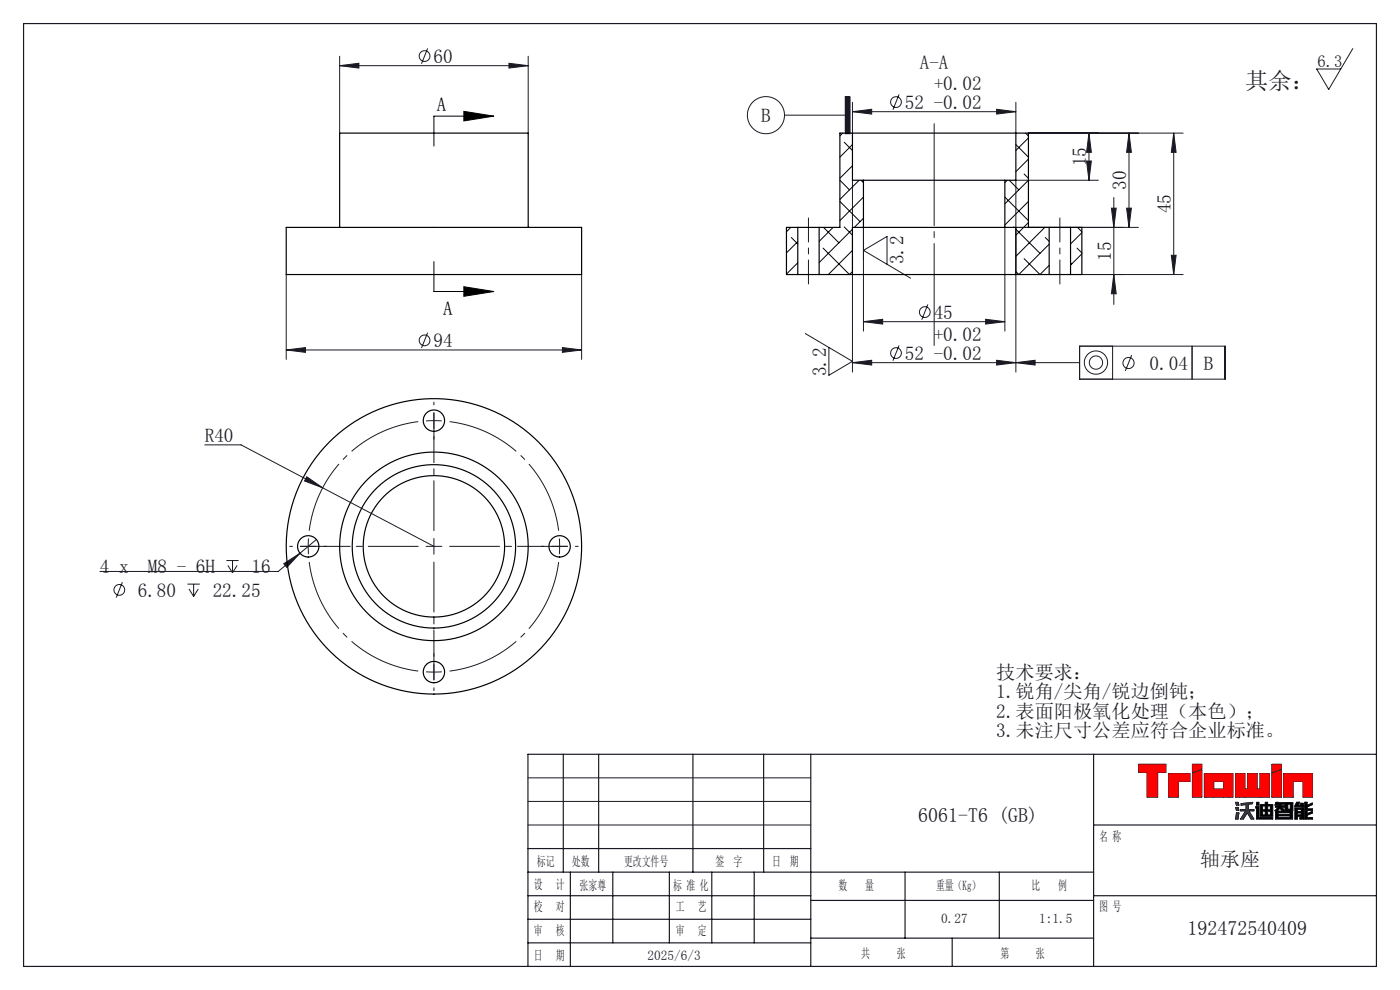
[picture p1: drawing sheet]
<svg xmlns="http://www.w3.org/2000/svg" width="297mm" height="210mm" viewBox="0 0 297 210" stroke-linecap="round" stroke-linejoin="round" font-family="sans-serif">
<path d="M241.6 162.1h5.7v1.7h-1.7v5.3h-2.2v-5.3h-1.8zM248 164.1h4.4v1.7h-2.5v3.3h-1.9zM253 164.1l1.9-.7v5.7h-1.9zM253 162.1h1.9v1l-1.9 .7zM255.5 164.1h6v5h-6zM257.5 165.8h2.1v1.6h-2.1zM262.1 164.1h2v3.3h.6v-3.3h2v3.3h.6v-3.3h2v5h-7.2zM269.8 164.1l2-.7v5.7h-2zM269.8 162.1h2v1l-2 .7zM272.3 164.1h6.1v5h-2v-3.3h-2.1v3.3h-2z" fill="none" stroke="#f00" stroke-width=".21"/>
<g fill="none" stroke="#221814" stroke-width=".21">
<path d="M262.1 170.2h.5l.2 .6h-.5zM262.1 171.3h.5l.2 .6h-.5zM262.3 172.4h.5l-.2 1.3h-.5zM263.3 170.5l2.5-.3-.2 .3-.7 .1v1.1h1.1v.3h-1.1l1.1 1.7h-.6l-.8-1.3-.8 1.3h-.6l1.1-1.7h-1.1v-.3h1.2v-1l-1.1 .1zM266.4 171.1h.7v2.3h2.9v.3h-3.4v-2.3h-.2zM266.6 170.2h.5v.6h-.5zM267.4 170.7h1v-.5h.5v.5h1.1v2.5h-2.6zM267.8 172h.6v.9h-.6zM267.8 170.9h.6v.9h-.6zM268.9 170.9h.6v.9h-.6zM268.9 172h.6v.9h-.6zM270.6 172.1h3.6v1.6h-3.6z"/>
<path d="M270.7 170.2l1.8 .1v.3h-.7v.3h.7v.3h-.6l.6 .8h-.5l-.5-.6-.5 .6h-.5l.7-.8h-.6v-.3h.7v-.3h-.2v.2h-.6zM271.1 173h2.6v.4h-2.6zM271.1 172.4h2.6v.4h-2.6zM272.6 170.3h1.6v1.7h-1.6zM273.2 170.5h.5v1.2h-.5zM274.7 171.4h1.9v2.3h-.8v-.3h.3v-.2h-.9v.5h-.5zM275.1 170.2h.6l-.3 .6h.6l-.1-.4h.5l.3 .8-2.1-.1zM275.2 172.4h.9v.5h-.9zM275.2 171.7h.9v.4h-.9zM276.8 172h.5v.6l1.1-.5v.4l-1.1 .4v.5h1.1v.3h-1.6zM276.8 170.2h.5v.7l1.1-.5v.3l-1.1 .5v.4h1.1v.3h-1.6z"/>
</g>
<g fill="none" stroke="#191924" stroke-width=".21">
<path d="M287 10.3l-5.1 8.7-2.6-4.4h5.1M112 175h60M112 165h60M112 170h60M241.6 162.1h5.7v1.7h-1.7v5.3h-2.2v-5.3h-1.8zM248 164.1h4.4v1.7h-2.5v3.3h-1.9zM253 164.1l1.9-.7v5.7h-1.9zM253 162.1h1.9v1l-1.9 .7zM255.5 164.1h6v5h-6zM257.5 165.8h2.1v1.6h-2.1zM262.1 164.1h2v3.3h.6v-3.3h2v3.3h.6v-3.3h2v5h-7.2zM262.1 170.2h.5l.2 .6h-.5z"/>
<path d="M262.1 171.3h.5l.2 .6h-.5zM262.3 172.4h.5l-.2 1.3h-.5zM263.3 170.5l2.5-.3-.2 .3-.7 .1v1.1h1.1v.3h-1.1l1.1 1.7h-.6l-.8-1.3-.8 1.3h-.6l1.1-1.7h-1.1v-.3h1.2v-1l-1.1 .1zM266.4 171.1h.7v2.3h2.9v.3h-3.4v-2.3h-.2zM266.6 170.2h.5v.6h-.5zM267.4 170.7h1v-.5h.5v.5h1.1v2.5h-2.6zM267.8 172h.6v.9h-.6zM267.8 170.9h.6v.9h-.6zM268.9 170.9h.6v.9h-.6zM268.9 172h.6v.9h-.6zM269.8 164.1l2-.7v5.7h-2zM269.8 162.1h2v1l-2 .7z"/>
<path d="M270.6 172.1h3.6v1.6h-3.6zM270.7 170.2l1.8 .1v.3h-.7v.3h.7v.3h-.6l.6 .8h-.5l-.5-.6-.5 .6h-.5l.7-.8h-.6v-.3h.7v-.3h-.2v.2h-.6zM271.1 173h2.6v.4h-2.6zM271.1 172.4h2.6v.4h-2.6zM272.3 164.1h6.1v5h-2v-3.3h-2.1v3.3h-2zM272.6 170.3h1.6v1.7h-1.6zM273.2 170.5h.5v1.2h-.5zM274.7 171.4h1.9v2.3h-.8v-.3h.3v-.2h-.9v.5h-.5zM275.1 170.2h.6l-.3 .6h.6l-.1-.4h.5l.3 .8-2.1-.1zM275.2 172.4h.9v.5h-.9zM275.2 171.7h.9v.4h-.9zM276.8 172h.5v.6l1.1-.5v.4l-1.1 .4v.5h1.1v.3h-1.6z"/>
<path d="M276.8 170.2h.5v.7l1.1-.5v.3l-1.1 .5v.4h1.1v.3h-1.6z"/>
</g>
<g fill="none" stroke="#191924" stroke-width=".25">
<path d="M5 5h287v200h-287zM119.5 160v25M127 160v25M147 160v25M162 160v25M172 160v45M232 160v45M232 175h60M292 160h-180v45M112 180h60M112 195h60M112 185h120"/>
<path d="M112 190h60M121 185v20M130 185v15M142 185v15M151 185v15M160 185v15M172 191h60M172 199h60M192 185v14M202 199v6M212 185v14M232 190h60"/>
<path d="M112 200h60"/>
</g>
<g fill="#000">
<path d="M266.4 171.1v.3h.2v2.3h3.4v-.3h-2.9v-2.3zM266.6 170.2v.6h.5v-.6zM270.7 170.2l-.2 .6h.6v-.2h.2v.3h-.7v.3h.6l-.7 .8h.5l.5-.6 .5 .6h.5l-.6-.8h.6v-.3h-.7v-.3h.7v-.3zM276.8 170.2v1.7h1.6v-.3h-1.1v-.4l1.1-.5v-.3l-1.1 .5v-.7zM276.8 172v1.7h1.6v-.3h-1.1v-.5l1.1-.4v-.4l-1.1 .5v-.6zM275.1 170.2l-.5 .9 2.1 .1-.3-.8h-.5l.1 .4h-.6l.3-.6z" fill-rule="evenodd"/>
<path d="M267.4 170.7v2.5h2.6v-2.5h-1.1v-.5h-.5v.5zM268.9 172h.6v.9h-.6zM268.9 170.9h.6v.9h-.6zM267.8 170.9h.6v.9h-.6zM267.8 172h.6v.9h-.6zM270.6 172.1v1.6h3.6v-1.6zM271.1 172.4h2.6v.4h-2.6zM271.1 173h2.6v.4h-2.6zM272.6 170.3v1.7h1.6v-1.7zM273.2 170.5h.5v1.2h-.5zM274.7 171.4v2.3h.5v-.5h.9v.2h-.3v.3h.8v-2.3zM275.2 171.7h.9v.4h-.9zM275.2 172.4h.9v.5h-.9z" fill-rule="evenodd"/>
</g>
<path d="M241.6 162.1v1.7h1.8v5.3h2.2v-5.3h1.7v-1.7zM257.5 165.8h2.1v1.6h-2.1zM255.5 164.1v5h6v-5zM272.3 164.1v5h2v-3.3h2.1v3.3h2v-5zM262.1 164.1v5h7.2v-5h-2v3.3h-.6v-3.3h-2v3.3h-.6v-3.3zM248 164.1v5h1.9v-3.3h2.5v-1.7zM253 164.1l1.9-.7v5.7h-1.9zM253 162.1h1.9v1l-1.9 .7zM269.8 162.1h2v1l-2 .7zM269.8 164.1l2-.7v5.7h-2z" fill-rule="evenodd" fill="#f00"/>
<path d="M262.3 172.4l-.2 1.3h.5l.2-1.3zM262.1 170.2l.2 .6h.5l-.2-.6zM263.3 170.5v.3l1.1-.1v1h-1.2v.3h1.1l-1.1 1.7h.6l.8-1.3 .8 1.3h.6l-1.1-1.7h1.1v-.3h-1.1v-1.1l.7-.1 .2-.3zM262.1 171.3l.2 .6h.5l-.2-.6z" fill-rule="evenodd" fill="#373737"/>
<g fill="none" stroke="#191924" stroke-width=".21">
<path d="M72.1 13.9l4-.5v1zM72.1 11.9v16.3M72.1 13.9h40M90.7 10.3l-1.3 3.2M108 13.4l4.1 .5-4.1 .5zM112.1 11.9v16.3M166.4 24.4h12.9M179.3 20.5h1v7.9h-1zM180.8 23.7l4.1-.5v1zM180.8 21.7v6.5M180.8 38.2v40.7M180.8 23.7h34.7"/>
<path d="M190.7 20l-1.3 3.3M211.4 23.2l4.1 .5-4.1 .5zM215.5 21.7v6.5M218.2 28.2h32.8M230.5 34.2h1l-.5 4zM231 28.2l.5 4.1h-1zM231 28.2v10M233 38.2h-17.5v40.7M239.5 28.2l.5 4.1h-1zM239.5 28.2v20M249 28.2l.5 4.1h-1zM249 28.2v30"/>
<path d="M60.7 58.2v18M123.4 58.2v18M183.2 48.2v22M188.2 56.1v-5.9l-5 2.9 10 5.9M213.2 48.2v22M215.5 48.2h22.8M215.5 48.2h26M235.8 44.2h1l-.5 4zM236.3 58.2l.5 4.1h-1zM236.3 41.9v22.7M239 44.2h1l-.5 4zM248.5 54.2h1l-.5 4z"/>
<path d="M251 58.2h-21.5M60.7 74.2l4.1-.5v1zM60.7 74.2h62.7M90.7 70.6l-1.3 3.2M119.3 73.7l4.1 .5-4.1 .5zM170.8 70.8l10 5.9-5 2.9v-5.9M180.8 76.9l4.1-.5v1zM180.8 76.9h48.2M183.2 68.2l4.1-.5v1zM183.2 68.2h30M190.7 73.3l-1.3 3.2M196.8 64.6l-1.3 3.2"/>
<path d="M209.1 67.7l4.1 .5-4.1 .5zM211.4 76.4l4.1 .5-4.1 .5zM215.5 76.9l4.1-.5v1zM229 73.4h30.9v7h-30.9zM236 73.4v7M240.1 75.3l-1.4 3.4M252.9 73.4v7M43.4 94.4h7.7l41 21.5M48 118.9h2.6M48.3 119.9l1 1.6M49.3 118.9v2.6M50.3 119.9l-1 1.6"/>
<path d="M60.2 119.6l3.4-2.2-2.8 3zM63.7 115.9h3.4M65.1 101.1l3.4 2.4-3.9-1.5zM65.4 114.2v3.4M67.1 114.4l-8.1 6.8h-37.8M26 123.5l-1.3 3.3M39.8 123.9h2.6M40.1 124.9l1 1.6M41.1 123.9v2.6M42.1 124.9l-1 1.6"/>
<circle cx="90.1" cy="11.9" r="1.14"/>
<circle cx="162.5" cy="24.4" r="3.9"/>
<circle cx="190.1" cy="21.7" r="1.14"/>
<circle cx="90.1" cy="72.2" r="1.14"/>
<circle cx="190.1" cy="74.9" r="1.14"/>
<circle cx="196.2" cy="66.2" r="1.14"/>
<circle cx="232.5" cy="76.9" r="2.47"/>
<circle cx="232.5" cy="76.9" r="1.41"/>
<circle cx="239.4" cy="77" r="1.18"/>
<circle cx="25.3" cy="125.1" r="1.14"/>
</g>
<path d="M98.4 23.6l6.4 1-6.4 1.1zM104.8 24.6h-12.7v6.4M92.1 55.5v6.3h12.7M98.4 60.8l6.4 1-6.4 1.1z" fill="none" stroke="#000" stroke-width=".21"/>
<path d="M92.1 89.2l-1.7 .1M92.1 89.2l1.6 .1M118.7 115.9v-1.7M118.7 115.9v1.7M92.1 142.6l1.6-.1M92.1 142.6l-1.7-.1" fill="none" stroke="#191924" stroke-width=".21" stroke-dasharray="30.5 1.3 1.3 1.3" stroke-linecap="butt"/>
<path d="M88.7 89.4a26.7 26.7 0 0 0-23.1 23.2M65.6 119.2a26.7 26.7 0 0 0 23.1 23.2M118.5 112.6a26.7 26.7 0 0 0-23.1-23.2M95.4 142.4a26.7 26.7 0 0 0 23.1-23.2" fill="none" stroke="#191924" stroke-width=".21" stroke-dasharray="30.5 1.3 1.3 1.3" stroke-dashoffset="14.8" stroke-linecap="butt"/>
<g fill="none" stroke="#191924" stroke-width=".21" stroke-dasharray="30.5 1.3 1.3 1.3">
<path d="M92.1 89.2v-1.6M92.1 89.2v1.7M92.1 85.9v-.6M92.1 92.6v.6M62.1 115.9h-.6M68.7 115.9h.6M92.1 115.9v-1.7M92.1 115.9h-1.7M92.1 115.9v1.7M92.1 115.9h1.6M115.4 115.9h-.6M118.7 115.9h1.7"/>
<path d="M118.7 115.9h-1.6M122.1 115.9h.6M92.1 139.2v-.6M92.1 142.6v1.6M92.1 142.6v-1.7M92.1 145.9v.6"/>
</g>
<path d="M88.7 115.9h-25M92.1 112.6v-25M92.1 119.2v25M95.4 115.9h25" fill="none" stroke="#191924" stroke-width=".21" stroke-dasharray="30.5 1.3 1.3 1.3" stroke-dashoffset="19.9"/>
<path d="M198.2 73.3v-47.1" fill="none" stroke="#191924" stroke-width=".21" stroke-dasharray="30.5 1.3 1.3 1.3" stroke-dashoffset="8.9"/>
<path d="M171.5 46.2v14M224.8 60.2v-14" fill="none" stroke="#191924" stroke-width=".21" stroke-dasharray="30.5 1.3 1.3 1.3" stroke-dashoffset="25.4"/>
<path d="M98.4 23.6l6.4 1-6.4 1.1zM98.4 60.8l6.4 1-6.4 1.1z" fill="#000"/>
<g fill="#191924">
<path d="M179.3 20.5h1v7.9h-1z"/>
<path d="M119.3 73.7l4.1 .5-4.1 .5zM60.7 74.2l4.1-.5v1z"/>
<path d="M72.1 13.9l4-.5v1zM108 13.4l4.1 .5-4.1 .5zM65.1 101.1l-.5 .9 3.9 1.5zM60.2 119.6l.6 .8 2.8-3zM180.8 76.9l4.1-.5v1zM211.4 76.4l4.1 .5-4.1 .5zM215.5 76.9l4.1-.5v1zM180.8 23.7l4.1-.5v1zM211.4 23.2l4.1 .5-4.1 .5z"/>
<path d="M183.2 68.2l4.1-.5v1zM209.1 67.7l4.1 .5-4.1 .5z"/>
<path d="M236.3 58.2l.5 4.1h-1zM235.8 44.2h1l-.5 4z"/>
<path d="M231 28.2l.5 4.1h-1zM230.5 34.2h1l-.5 4zM239.5 28.2l.5 4.1h-1zM239 44.2h1l-.5 4zM249 28.2l.5 4.1h-1zM248.5 54.2h1l-.5 4z"/>
</g>
<g fill="none" stroke="#000" stroke-width=".25">
<path d="M180.8 28.2h34.7M180.8 28.2h-2.6v20h-4.4M180.8 28.2v10h2.4M183.2 38.2h30M183.2 38.2v10M213.2 38.2v10M215.5 28.2h2.7v20h4.4M215.5 28.2v10h-2.3M60.7 48.2h62.7v10h-62.7zM72.1 48.2v-20h40v20M169.2 48.2h4.6M169.2 58.2h4.6"/>
<path d="M169.2 48.2h-2.4v10h2.4M169.2 48.2v10M173.8 58.2h7M173.8 48.2v10M180.8 58.2h34.7M183.2 48.2h30M183.2 48.2h-2.4v10M213.2 48.2h2.3v10M215.5 58.2h7.1M222.6 48.2h4.5M222.6 58.2h4.5M222.6 48.2v10"/>
<path d="M227.1 48.2h2.4v10h-2.4M227.1 48.2v10"/>
<circle cx="92.1" cy="89.2" r="2.27"/>
<circle cx="65.4" cy="115.9" r="2.27"/>
<circle cx="92.1" cy="115.9" r="20"/>
<circle cx="92.1" cy="115.9" r="15"/>
<circle cx="92.1" cy="115.9" r="31.3"/>
<circle cx="92.1" cy="115.9" r="17.3"/>
<circle cx="118.7" cy="115.9" r="2.27"/>
<circle cx="92.1" cy="142.6" r="2.27"/>
</g>
<g fill="none" stroke="#000" stroke-width=".21">
<path d="M178.2 38.2l2 2.1M178.8 28.2l-.6 .6M179.1 30.2l1.7 1.7M180.8 35.2l-2.6 2.6M180.8 30.7l-2.6 2.6M182.3 38.2l-4.1 4.1M182.7 38.2l.5 .5M213.7 38.2l-.5 .5M214.1 38.2l2 2.1M215.5 30.7l2.7 2.6M217.3 36.9l.9 .9M217.6 28.2l.6 .6"/>
<path d="M218.2 29.3l-2.7 2.6M218.2 33.7l-2.7 2.7M218.2 38.2l-5 5M167.8 48.2l-1 1M167.9 50.4l1.3 1.4M169.2 51.2l-2.4 2.4M169.2 55.7l-2.4 2.4M174.6 52.6l5.6 5.6 .6-.6M174.7 48.2l3.3 3.3M176.7 48.2l-2.9 3M178.2 42.7l4.3 4.3M179.1 48.1l1.7 1.8"/>
<path d="M180.8 48.6l-7 7.1M180.8 53.1l-5.1 5.1M183.2 41.8l-5 5M183.2 46.3l-2 1.9M213.2 41.8l5 5M215 48.1l.1 .1M215.5 48.6l5.1 5.1M217.3 54.9l3.3 3.3 2-1.9M218.2 42.7l-5 5M218.2 47.2l-2.7 2.7M221.6 48.2l-6.1 6.2M221.7 50.4l.9 .8"/>
<path d="M222.6 51.8l-6.5 6.4-.6-.6M227.1 55.7l.3 .3M228.5 52.6l1 1M228.6 48.2l.9 1M229.5 49.4l-2.4 2.4M229.5 53.8l-2.4 2.4"/>
</g>
<text font-size="4.9" fill="#191924" x="264.2" y="19">其余：</text>
<g font-size="4.2" fill="#191924">
<text x="194.8" y="174.4">6061-T6 (GB)</text>
<text x="254.6" y="183.6">轴承座</text>
<text x="251.9" y="198.4">192472540409</text>
</g>
<g font-size="4.1" fill="#191924">
<text x="92" y="13.4">60</text>
<text x="195.1" y="14.7">A-A</text>
<text x="192" y="23.1">52 -0.02</text>
<text x="198.1" y="19">+0.02</text>
<text x="161.5" y="25.9">B</text>
<text x="230.4" y="35.3" transform="rotate(-90 230.4 35.3)">15</text>
<text x="238.9" y="40.3" transform="rotate(-90 238.9 40.3)">30</text>
<text x="248.4" y="45.3" transform="rotate(-90 248.4 45.3)">45</text>
<text x="191.7" y="56.1" transform="rotate(-90 191.7 56.1)">3.2</text>
<text x="235.7" y="55.3" transform="rotate(-90 235.7 55.3)">15</text>
<text x="198.1" y="67.7">45</text>
<text x="92" y="73.7">94</text>
<text x="192" y="76.4">52 -0.02</text>
<text x="198.1" y="72.3">+0.02</text>
<text x="175.3" y="79.8" transform="rotate(-90 175.3 79.8)">3.2</text>
<text x="243.9" y="78.4">0.04</text>
<text x="255.4" y="78.4">B</text>
<text x="43.4" y="93.8">R40</text>
<text x="21.2" y="121.6">4 x</text>
<text x="31.4" y="121.6">M8 - 6H</text>
<text x="53.4" y="121.6">16</text>
<text x="29.2" y="126.6">6.80</text>
<text x="45.1" y="126.6">22.25</text>
<text x="211.4" y="144">技术要求：</text>
<text x="211.4" y="148.1">1.锐角/尖角/锐边倒钝；</text>
<text x="211.4" y="152.3">2.表面阳极氧化处理（本色）；</text>
<text x="211.4" y="156.4">3.未注尺寸公差应符合企业标准。</text>
</g>
<g font-size="4.1">
<text x="92.7" y="23.5">A</text>
<text x="94" y="66.7">A</text>
</g>
<text font-size="3.5" fill="#191924" x="279.5" y="14.1">6.3</text>
<g font-size="2.8" fill="#191924">
<text x="233.2" y="178.4">名 称</text>
<text x="113.9" y="183.6">标记</text>
<text x="121.3" y="183.6">处数</text>
<text x="132.4" y="183.6">更改文件号</text>
<text x="151.8" y="183.6">签 字</text>
<text x="163.8" y="183.6">日 期</text>
<text x="113.2" y="188.7">设</text>
<text x="117.9" y="188.7">计</text>
<text x="123" y="188.7">张家尊</text>
<text x="142.8" y="188.7">标 准 化</text>
<text x="177.9" y="188.8">数</text>
<text x="183.6" y="188.8">量</text>
<text x="198.6" y="188.8">重量（Kg）</text>
<text x="218.8" y="188.8">比</text>
<text x="224.5" y="188.8">例</text>
<text x="113.2" y="193.3">校</text>
<text x="117.9" y="193.3">对</text>
<text x="143.4" y="193.3">工</text>
<text x="148.1" y="193.3">艺</text>
<text x="199.7" y="195.8">0.27</text>
<text x="220.5" y="195.8">1:1.5</text>
<text x="233.2" y="193.3">图 号</text>
<text x="113.2" y="198.4">审</text>
<text x="113.2" y="203.6">日</text>
<text x="117.9" y="198.4">核</text>
<text x="117.9" y="203.6">期</text>
<text x="137.4" y="203.6">2025/6/3</text>
<text x="143.4" y="198.4">审</text>
<text x="148.1" y="198.4">定</text>
<text x="182.7" y="203.1">共</text>
<text x="190.2" y="203.1">张</text>
<text x="212.2" y="203.1">第</text>
<text x="219.7" y="203.1">张</text>
</g>
</svg>
